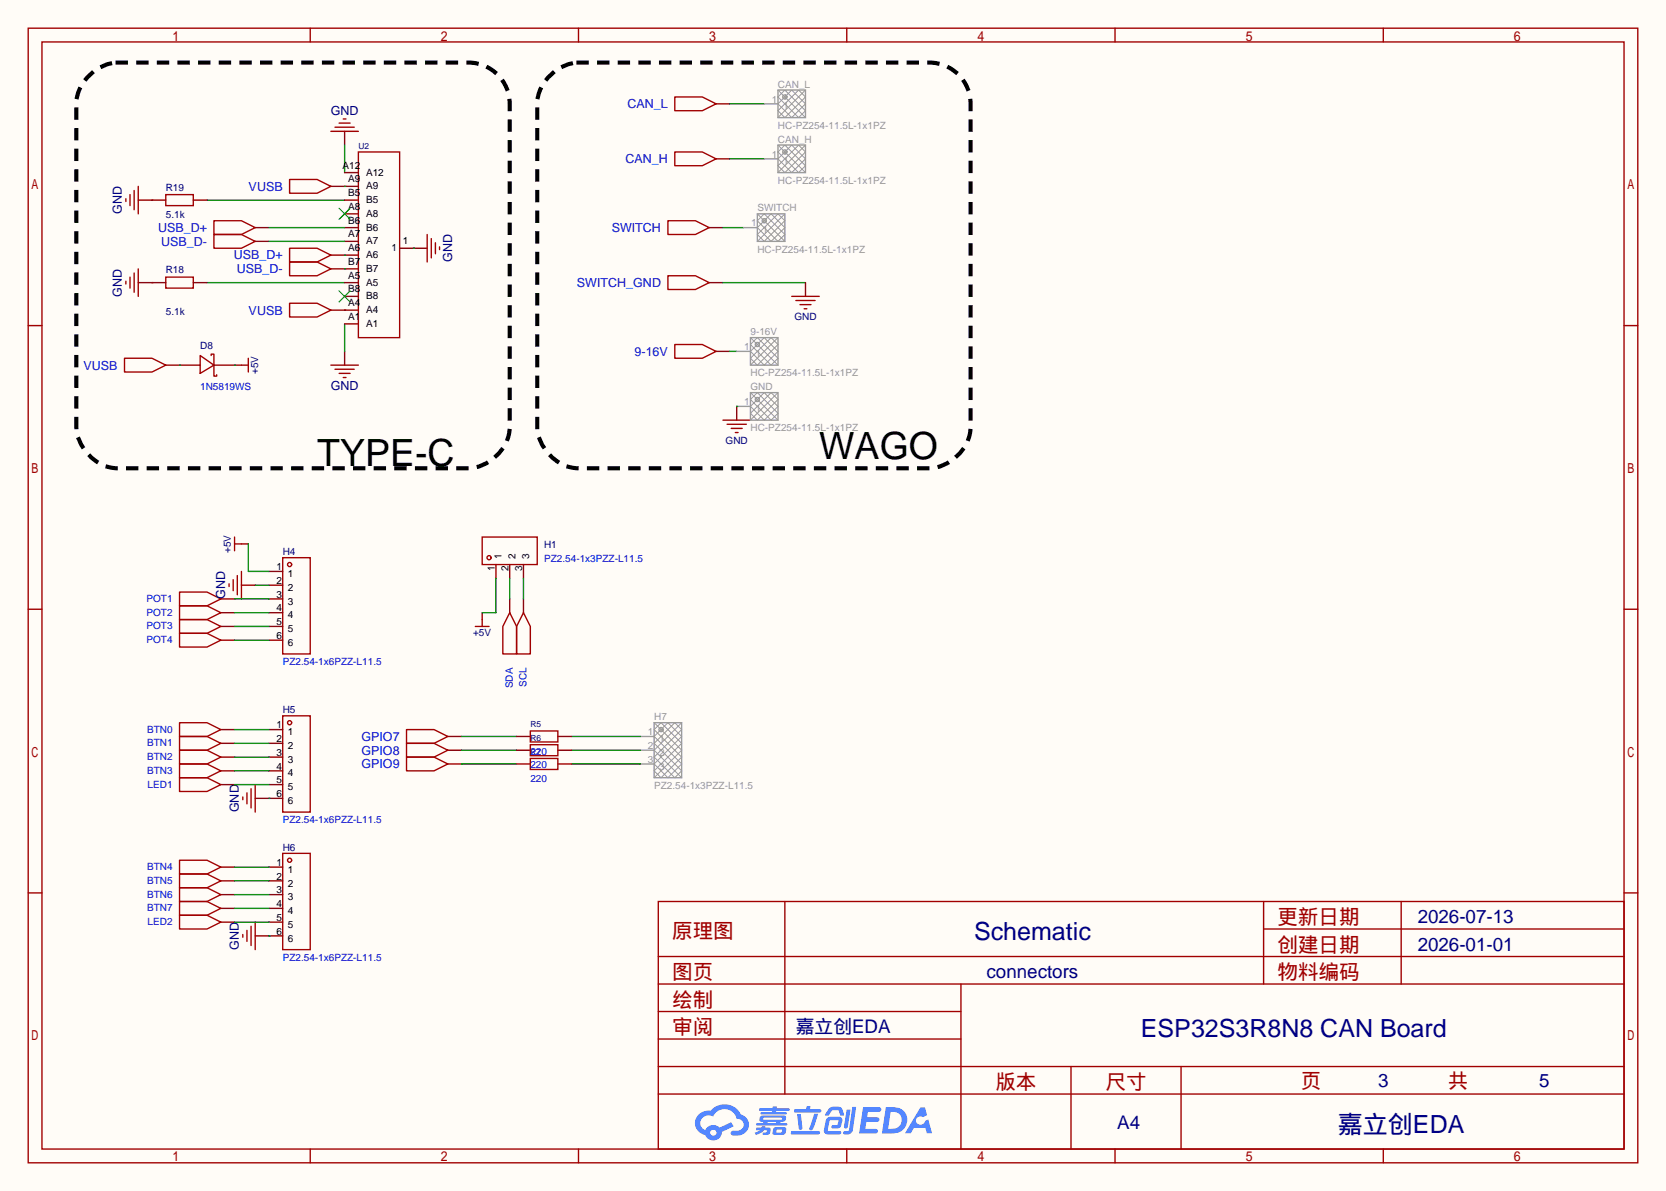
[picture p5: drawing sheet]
<svg xmlns="http://www.w3.org/2000/svg" width="308mm" height="220mm" viewBox="0 0 308 220" stroke-linecap="round" stroke-linejoin="round" font-family="sans-serif">
<path d="M0 0h307.6v220h-307.6z" fill="#fffcf7"/>
<path d="M40.8 110.6h2.5" fill="none" stroke="#870000" stroke-width=".25"/>
<g fill="none" stroke="#a10000" stroke-width=".25">
<path d="M5.2 5.2h297.2v209.6h-297.2zM7.7 7.7h292.1v204.5h-292.1zM57.3 5.2v2.5M106.8 5.2v2.5M156.3 5.2v2.5M205.9 5.2v2.5M255.4 5.2v2.5M5.2 60.1h2.5M299.8 60.1h2.6M5.2 112.5h2.5M33.1 109.3h5.1l2.6 1.3-2.6 1.3h-5.1zM299.8 112.5h2.6"/>
<path d="M5.2 164.9h2.5M121.5 166.5h178.3v45.7h-178.3zM121.5 176.7h178.3M144.9 166.5v35.6M233.3 166.5v15.2M233.3 171.6h66.5M258.7 166.5v15.2M299.8 164.9h2.6M121.5 186.8h55.9M121.5 181.7h178.3M121.5 197h178.3M121.5 191.9h55.9"/>
<path d="M177.4 181.7v30.5M197.7 197v15.2M218.1 197v15.2M57.3 212.2v2.6M106.8 212.2v2.6M121.5 202.1h178.3M156.3 212.2v2.6M205.9 212.2v2.6M255.4 212.2v2.6"/>
</g>
<g fill="#5487ff">
<path d="M159.4 204.5h2.1a.97 .97 0 0 1 1.2 .4 .53 .53 0 0 1-.7 .4h-1.8l-.1 1.1h1.9a.43 .43 0 0 1 .4 .4 .43 .43 0 0 1-.5 .4h-1.9l-.2 1.3h1.6a.45 .45 0 0 1 .6 .2 .45 .45 0 0 1-.1 .6h-3.3z"/>
<path d="M169.9 204.5h.9l.4 1.5-.8 .3a.82 .82 0 0 0-1.1 .1 .82 .82 0 0 0 .1 1.2 .82 .82 0 0 0 1.1-.1l.3-.5 .6-.2 .7 2.5h-1l-.3-1h-2l-.6 1h-1.1z"/>
<path d="M156.3 204.9h.7l-.5 3.2a.36 .36 0 0 1-.3 .3 .36 .36 0 0 1-.4-.3z"/>
<path d="M157.4 204.4h.7l-.6 4.3a1.13 1.13 0 0 1-1.8 .6l.2-.4h.7l.2-.2z"/>
<path d="M153.1 204.7l.6-.3h1a.77 .77 0 0 1 .8 .5l.3 1-.1 .2-.6-.1-.3-.9-1-.1a1.3 1.3 0 0 0-.8 1l-.5 .1-.2-.2z"/>
<path d="M152.6 206.6l.6-.3 1.7-.1a.66 .66 0 0 1 .6 1l-.1 .4a.81 .81 0 0 1-.9 .8h-.7a.32 .32 0 0 1-.3-.3 .32 .32 0 0 1 .4-.3h.7l.2-.9h-1.6l-.4 1.9 2.2 .1a.32 .32 0 0 1 .3 .3 .32 .32 0 0 1-.4 .3h-2.2l-.5-.3-.1-.5z"/>
<path d="M146.1 208.9h5a.33 .33 0 0 1 .3 .3 .33 .33 0 0 1-.4 .3h-4.8l-.2-.1z"/>
<path d="M150.3 205.7h.8l-1 2.9a.36 .36 0 0 1-.4 .2 .36 .36 0 0 1-.3-.3z"/>
<path d="M147.2 205.7h.7l.3 2.6a.34 .34 0 0 1-.3 .4 .34 .34 0 0 1-.4-.3z"/>
<path d="M146.7 204.8h2.1l.1-.4 .2-.1h.5l-.1 .5h1.8a.32 .32 0 0 1 .4 .4 .32 .32 0 0 1-.4 .3h-4.5l-.2-.2z"/>
<path d="M139.7 208.3h.9l.1-.3h.6v.2l.8 .1a.82 .82 0 0 1-.5 1.3h-.8v-.4l.8-.2v-.2l-.5-.1-.5 .5-1.1 .4-.2-.4 1-.5h-.7z"/>
<path d="M140.2 204.7h2.4l.1-.3 .7-.1v.4h2.1l.3 .3-.3 .2h-2.2v.2h1.8l.2 .3-.2 .1h-4.5l-.2-.1 .1-.3h2v-.2h-2.2l-.2-.2z"/>
<path d="M163.6 204.5l-.8 4.8h1.7a2.47 2.47 0 0 0 2.9-1.6 2.47 2.47 0 0 0-1.5-3.1zM164.4 205.3a1.61 1.61 0 0 1 2.1 1.5 1.61 1.61 0 0 1-1.8 1.7h-.7z"/>
<path d="M140.4 206.2a.55 .55 0 0 0-.2 .7 .55 .55 0 0 0 .7 .3l.1 .2h-1.3l-.1 .4 5.5 .1 .3-.2-.2-.3h-1.2l.2-.2a.7 .7 0 0 0 .8-.3 .7 .7 0 0 0 0-.8l-4.2-.1zM141 206.4h3.3l.1 .1-.2 .3h-3.2l-.1-.2zM141.7 207.2h1.7l-.2 .2h-1.4z"/>
<path d="M142.8 208.4a1.05 1.05 0 0 0 0 1.1 2.91 2.91 0 0 0 2.2-.1 .98 .98 0 0 0 0-1.2h-1.7zM143.4 208.7l.9-.1 .1 .1v.3l-.3 .2-.8-.1z"/>
<path d="M129.1 205.8a2.23 2.23 0 0 0-.7 2.3 2.23 2.23 0 0 0 1.8 1.6 1.58 1.58 0 0 0 1.8 .9 1.58 1.58 0 0 0 1.3-1.5l2.2-1.1-.5-.7-2.1 1a1.65 1.65 0 0 0-2.7 .4 1.45 1.45 0 0 1-.8-1.9 1.45 1.45 0 0 1 2-.7l.3 .1a2.3 2.3 0 0 1 2.3-1.3 2.3 2.3 0 0 1 2 1.7 1.12 1.12 0 0 1 1.3 1 1.12 1.12 0 0 1-1.1 1.2h-.7a.45 .45 0 0 0-.6 .4 .45 .45 0 0 0 .4 .5 2.26 2.26 0 0 0 2.9-2.4 2.04 2.04 0 0 0-1.4-1.5 3.3 3.3 0 0 0-5.6-.7l-1.1 .1zM131.1 209.2a.6 .6 0 0 1 1.2 0 .6 .6 0 0 1-1.2 0z"/>
</g>
<g fill="none" stroke="#870000" stroke-width=".25">
<path d="M132.2 19.2h2.5M25.5 37h5.1M35.7 37h2.5M61.1 34.4h5.1M63.6 24.3v2.5M63.6 37h2.6M63.6 39.5h2.6M63.6 31.9h2.6M132.2 29.3h2.5M25.5 52.2h5.1M35.7 52.2h2.5M47.1 42h2.6"/>
<path d="M47.1 44.6h2.6M61.1 47.1h5.1M61.1 49.7h5.1M61.1 57.3h5.1M63.6 52.2h2.6M63.6 42h2.6M63.6 44.6h2.6M63.6 54.7h2.6M63.6 59.8h2.6M73.8 45.8h5.1M130.9 52.2h2.6M130.9 42h2.6"/>
<path d="M148.7 52.2v2.5M30.6 67.4h6.4M39.5 67.4h5.1M63.6 64.9v2.5M132.2 64.9h2.5M136 75.1v2.5M40.8 113.2h2.5M40.8 115.7h2.5M40.8 118.2h2.5M44.6 108.1h2.5M44.6 100.5h1.2M49.7 113.2h2.5"/>
<path d="M49.7 115.7h2.5M49.7 118.2h2.5M49.7 108.1h2.5M49.7 105.5h2.5M49.7 110.6h2.5M89 113.2v1.2M91.6 104.3v2.5M94.1 104.3v2.5M94.1 110.6v2.6M96.6 104.3v2.5M96.6 110.6v2.6M40.8 134.7h2.5"/>
<path d="M40.8 137.3h2.5M40.8 139.8h2.5M49.7 134.7h2.5M49.7 137.3h2.5M49.7 139.8h2.5M82.7 136h2.5M82.7 138.6h2.5M95.4 136h2.5M95.4 138.6h2.5M103 136h2.5M103 138.6h2.5M40.8 142.4h2.5"/>
<path d="M40.8 144.9h2.5M47.1 147.4h5.1M49.7 142.4h2.5M49.7 144.9h2.5M82.7 141.1h2.5M95.4 141.1h2.5M103 141.1h2.5M40.8 160.1h2.5M40.8 162.7h2.5M40.8 165.2h2.5M40.8 167.8h2.5M40.8 170.3h2.5"/>
<path d="M47.1 172.8h5.1M49.7 160.1h2.5M49.7 162.7h2.5M49.7 165.2h2.5M49.7 167.8h2.5M49.7 170.3h2.5"/>
</g>
<g fill="none" stroke="#a10000" stroke-width=".25">
<path d="M124.6 17.9h5.1l2.5 1.3-2.5 1.2h-5.1zM23.2 36.7v.5M24 35.9v2.1M24.8 35.2v3.5M25.5 34.4v5.1M30.6 35.9h5.1v2.1h-5.1zM53.5 33.1h5l2.6 1.3-2.6 1.3h-5zM61.1 24.3h5.1M61.8 23.5h3.6M62.6 22.7h2M63.4 22h.5M66.2 28.1h7.6v34.3h-7.6z"/>
<path d="M124.6 28.1h5.1l2.5 1.2-2.5 1.3h-5.1zM23.2 51.9v.6M24 51.2v2M24.8 50.4v3.6M25.5 49.7v5M30.6 51.2h5.1v2h-5.1zM39.5 40.8h5.1l2.5 1.2-2.5 1.3h-5.1zM39.5 43.3h5.1l2.5 1.3-2.5 1.2h-5.1zM53.5 45.8h5l2.6 1.3-2.6 1.3h-5zM53.5 48.4h5l2.6 1.3-2.6 1.2h-5zM53.5 56h5l2.6 1.3-2.6 1.2h-5zM78.9 43.3v5.1"/>
<path d="M79.6 44.1v3.5M80.4 44.8v2.1M81.2 45.6v.5M123.3 50.9h5.1l2.5 1.3-2.5 1.3h-5.1zM123.3 40.8h5.1l2.5 1.2-2.5 1.3h-5.1zM146.2 54.7h5.1M146.9 55.5h3.6M147.7 56.3h2M148.5 57h.5M23 66.2h5.1l2.5 1.2-2.5 1.3h-5.1zM37 65.7l2.5 1.7-2.5 1.6zM39 65.7v-.3h.5v4.1h.5v-.3"/>
<path d="M44.6 67.4h1.2M45.8 66.2v2.5M61.1 67.4h5.1M61.8 68.2h3.6M62.6 69h2M63.4 69.7h.5M124.6 63.6h5.1l2.5 1.3-2.5 1.3h-5.1zM133.5 77.6h5.1M134.2 78.4h3.6M135 79.1h2M135.8 79.9h.5M43.3 99.2v2.5"/>
<path d="M89 99.2h10.2v5.1h-10.2zM33.1 111.9h5.1l2.6 1.3-2.6 1.2h-5.1zM33.1 114.4h5.1l2.6 1.3-2.6 1.3h-5.1zM33.1 117h5.1l2.6 1.2-2.6 1.3h-5.1zM42.3 107.8v.5M43.1 107.1v2M43.3 100.5h1.3M43.8 106.3v3.6M44.6 105.5v5.1M52.2 103h5.1v17.8h-5.1zM87.8 115.7h2.5M89 114.4v1.3"/>
<path d="M94.1 113.2l1.3 2.5v5.1h-2.6v-5.1zM96.6 113.2l1.3 2.5v5.1h-2.5v-5.1zM33.1 138.6h5.1l2.6 1.2-2.6 1.3h-5.1zM33.1 136h5.1l2.6 1.3-2.6 1.3h-5.1zM33.1 133.5h5.1l2.6 1.2-2.6 1.3h-5.1zM52.2 132.2h5.1v17.8h-5.1zM75.1 134.7h5l2.6 1.3-2.6 1.3h-5zM75.1 137.3h5l2.6 1.3-2.6 1.2h-5zM75.1 139.8h5l2.6 1.3-2.6 1.3h-5zM97.9 137.5h5.1v2.1h-5.1zM97.9 135h5.1v2h-5.1zM33.1 143.6h5.1l2.6 1.3-2.6 1.3h-5.1z"/>
<path d="M33.1 141.1h5.1l2.6 1.3-2.6 1.2h-5.1zM33.1 158.9h5.1l2.6 1.2-2.6 1.3h-5.1zM44.8 147.2v.5M45.6 146.4v2.1M46.4 145.7v3.5M47.1 144.9v5.1M52.2 157.6h5.1v17.8h-5.1zM97.9 140.1h5.1v2h-5.1zM33.1 169h5.1l2.6 1.3-2.6 1.3h-5.1zM33.1 166.5h5.1l2.6 1.3-2.6 1.2h-5.1zM33.1 164h5.1l2.6 1.2-2.6 1.3h-5.1zM33.1 161.4h5.1l2.6 1.3-2.6 1.3h-5.1z"/>
<path d="M44.8 172.6v.5M45.6 171.8v2.1M46.4 171.1v3.5M47.1 170.3v5.1"/>
<circle cx="53.5" cy="104.3" r=".38"/>
<circle cx="90.3" cy="103" r=".38"/>
<circle cx="53.5" cy="133.5" r=".38"/>
<circle cx="53.5" cy="158.9" r=".38"/>
</g>
<path d="M21.7 11.6h64.8a7.6 7.6 0 0 1 7.6 7.6v59.7a8.2 8.2 0 0 1-7.6 7.6h-64.8a8.2 8.2 0 0 1-7.6-7.6v-59.7a8.2 8.2 0 0 1 7.6-7.6M106.8 11.6h64.8a7.6 7.6 0 0 1 7.6 7.6v59.7a8.2 8.2 0 0 1-7.6 7.6h-64.8a8.2 8.2 0 0 1-7.6-7.6v-59.7a8.2 8.2 0 0 1 7.6-7.6" fill="none" stroke="#000" stroke-width=".76" stroke-dasharray="1.5 2.3"/>
<g fill="none" stroke="#008700" stroke-width=".25">
<path d="M134.7 19.2h6.4M28.1 37h.1M38.2 37h25.4M63.6 34.4h.1M63.6 26.8v5.1M134.7 29.3h6.4M28.1 52.2h.1M38.2 52.2h25.4M49.7 42h13.9M49.7 44.6h13.9M63.6 57.3h.1M63.6 47.1h.1"/>
<path d="M63.6 49.7h.1M63.6 59.8v5.1M76.3 45.8h.1M133.5 52.2h15.2M133.5 42h3.8M33.1 67.4h.1M43.3 67.4h.1M134.7 64.9h1.3M136 75.1h.1M43.3 110.6h6.4M43.3 113.2h6.4M43.3 115.7h6.4"/>
<path d="M43.3 118.2h6.4M45.8 100.5v5h3.9M47.1 108.1h2.6M91.6 106.8v6.4h-2.6M94.1 106.8v3.8M96.6 106.8v3.8M43.3 134.7h6.4M43.3 137.3h6.4M43.3 139.8h6.4M85.2 136h10.2M85.2 138.6h10.2M105.5 136h12.7"/>
<path d="M105.5 138.6h12.7M43.3 142.4h6.4M43.3 144.9h6.4M49.7 147.4h.1M85.2 141.1h10.2M105.5 141.1h12.7M43.3 160.1h6.4M43.3 162.7h6.4M43.3 165.2h6.4M43.3 167.8h6.4M43.3 170.3h6.4M49.7 172.8h.1"/>
</g>
<path d="M62.6 38.5l2 2M64.6 38.5l-2 2M62.6 53.7l2 2.1M64.6 53.7l-2 2.1" fill="none" stroke="#3c3" stroke-width=".25"/>
<g fill="none" stroke="#999" stroke-width=".18">
<path d="M143.6 17.9l1.3-1.3 3.8 3.8-1.3 1.3zM143.6 16.6l5.1 5.1M145.1 17.6l.2 .1M145.3 18.1l-.2 .2M146.2 16.6l2.5 2.6-2.5 2.5-2.6-2.5zM148.7 16.6l-5.1 5.1M139.8 39.5l5.1 5.1M143.6 20.4l3.8-3.8 1.3 1.3-3.8 3.8zM143.6 28.1l1.3-1.3 3.8 3.8-1.3 1.3zM143.6 30.6l3.8-3.8 1.3 1.3-3.8 3.8zM143.6 26.8l5.1 5.1M144.9 39.5l-5.1 5.1"/>
<path d="M145.1 27.7l.2 .2M145.3 28.2l-.2 .2M146.2 26.8l2.5 2.5-2.5 2.6-2.6-2.6zM148.7 26.8l-5.1 5.1M139.8 40.8l1.3-1.3 3.8 3.8-1.3 1.3zM139.8 42l2.6-2.5 2.5 2.5-2.5 2.6zM139.8 43.3l3.8-3.8 1.3 1.3-3.8 3.8zM141.3 40.4l.1 .2M141.4 40.9l-.1 .2M138.6 62.4l5 5M138.6 75.1l2.5-2.6 2.5 2.6-2.5 2.5zM138.6 76.3l3.8-3.8 1.2 1.3-3.8 3.8z"/>
<path d="M138.6 72.5l5 5.1M139.8 62.4l3.8 3.8-1.2 1.2-3.8-3.8zM139.8 72.5l3.8 3.8-1.2 1.3-3.8-3.8zM140 63.3l.2 .2M140 73.4l.2 .2M140.2 63.8l-.2 .2M140.2 74l-.2 .1M141.1 62.4l2.5 2.5-2.5 2.5-2.5-2.5zM142.4 62.4l1.2 1.2-3.8 3.8-1.2-1.2zM143.6 62.4l-5 5M143.6 72.5l-5 5.1M120.8 134.7l1.2-1.2 3.9 3.8-5.1 5.1 1.2 1.2 3.9-3.8z"/>
<path d="M120.8 136l2.5-2.5 2.6 2.5-5.1 5.1 2.5 2.5 2.6-2.5zM120.8 137.3l5.1 5.1-1.3 1.2-3.8-3.8 5.1-5.1-1.3-1.2zM120.8 133.5l5.1 5.1-5.1 5M122.2 134.4l.2 .2M122.4 134.9l-.2 .2M125.9 133.5l-5.1 5.1 5.1 5"/>
</g>
<g fill="none" stroke="#999" stroke-width=".25">
<path d="M141.1 19.2h2.5M143.6 16.6h5.1v5.1h-5.1zM139.8 39.5h5.1v5.1h-5.1zM141.1 29.3h2.5M143.6 26.8h5.1v5.1h-5.1zM137.3 42h2.5M136 64.9h2.6M136 75.1h2.6M138.6 62.4h5v5h-5zM138.6 72.5h5v5.1h-5zM118.2 136h2.6M118.2 138.6h2.6"/>
<path d="M120.8 133.5h5.1v10.1h-5.1zM118.2 141.1h2.6"/>
<circle cx="144.9" cy="17.9" r=".38"/>
<circle cx="144.9" cy="28.1" r=".38"/>
<circle cx="141.1" cy="40.8" r=".38"/>
<circle cx="139.8" cy="63.6" r=".38"/>
<circle cx="139.8" cy="73.8" r=".38"/>
<circle cx="122" cy="134.7" r=".38"/>
</g>
<g font-size="6.9">
<text x="58.5" y="86">TYPE-C</text>
<text x="151.3" y="84.8">WAGO</text>
</g>
<g font-size="4.6" fill="#000080">
<text x="179.8" y="173.7">Schematic</text>
<text x="210.7" y="191.4">ESP32S3R8N8 CAN Board</text>
<text x="247" y="209.2">嘉立创EDA</text>
</g>
<g font-size="3.8" fill="#a00000">
<text x="124.1" y="173.2">原理图</text>
<text x="235.8" y="170.7">更新日期</text>
<text x="235.8" y="175.8">创建日期</text>
<text x="124.1" y="185.9">绘制</text>
<text x="124.1" y="180.8">图页</text>
<text x="235.8" y="180.8">物料编码</text>
<text x="124.1" y="191">审阅</text>
<text x="183.8" y="201.2">版本</text>
<text x="204.1" y="201.2">尺寸</text>
<text x="240.2" y="200.9">页</text>
<text x="267.3" y="200.9">共</text>
</g>
<g font-size="3.5" fill="#000080">
<text x="261.7" y="170.5">2026-07-13</text>
<text x="261.7" y="175.6">2026-01-01</text>
<text x="182.2" y="180.6">connectors</text>
<text x="146.9" y="190.8">嘉立创EDA</text>
<text x="254.4" y="200.7">3</text>
<text x="284.2" y="200.7">5</text>
<text x="206.3" y="208.6">A4</text>
</g>
<g font-size="2.3" fill="#000080">
<text x="61.1" y="21.3">GND</text>
<text x="22.5" y="39.5" transform="rotate(-90 22.5 39.5)">GND</text>
<text x="83.5" y="48.4" transform="rotate(-90 83.5 48.4)">GND</text>
<text x="22.5" y="54.8" transform="rotate(-90 22.5 54.8)">GND</text>
<text x="61.1" y="72.1">GND</text>
<text x="41.6" y="110.6" transform="rotate(-90 41.6 110.6)">GND</text>
<text x="44.1" y="150" transform="rotate(-90 44.1 150)">GND</text>
<text x="44.1" y="175.4" transform="rotate(-90 44.1 175.4)">GND</text>
</g>
<g font-size="2.3" fill="#00f">
<text x="115.9" y="20">CAN_L</text>
<text x="45.9" y="35.2">VUSB</text>
<text x="115.5" y="30.1">CAN_H</text>
<text x="29.2" y="42.8">USB_D+</text>
<text x="29.8" y="45.4">USB_D-</text>
<text x="43.1" y="47.9">USB_D+</text>
<text x="112.9" y="42.8">SWITCH</text>
<text x="43.7" y="50.5">USB_D-</text>
<text x="106.5" y="53">SWITCH_GND</text>
<text x="45.9" y="58.1">VUSB</text>
<text x="117.2" y="65.7">9-16V</text>
<text x="15.4" y="68.2">VUSB</text>
<text x="66.7" y="136.8">GPIO7</text>
<text x="66.7" y="139.4">GPIO8</text>
<text x="66.7" y="141.9">GPIO9</text>
</g>
<g font-size="1.8" fill="#999">
<text x="143.6" y="16.2">CAN_L</text>
<text x="142.5" y="18.9">1</text>
<text x="143.6" y="23.8">HC-PZ254-11.5L-1x1PZ</text>
<text x="144.6" y="20.2">1</text>
<text x="142.5" y="29.1">1</text>
<text x="143.6" y="26.3">CAN_H</text>
<text x="143.6" y="34">HC-PZ254-11.5L-1x1PZ</text>
<text x="144.6" y="30.4">1</text>
<text x="138.7" y="41.8">1</text>
<text x="139.8" y="39">SWITCH</text>
<text x="139.8" y="46.7">HC-PZ254-11.5L-1x1PZ</text>
<text x="140.8" y="43.1">1</text>
<text x="137.4" y="64.7">1</text>
<text x="138.6" y="61.9">9-16V</text>
<text x="139.5" y="65.9">1</text>
<text x="138.6" y="69.5">HC-PZ254-11.5L-1x1PZ</text>
<text x="137.4" y="74.8">1</text>
<text x="138.6" y="72.1">GND</text>
<text x="139.5" y="76.1">1</text>
<text x="138.6" y="79.7">HC-PZ254-11.5L-1x1PZ</text>
<text x="119.6" y="135.8">1</text>
<text x="120.8" y="133">H7</text>
<text x="121.7" y="137.1">1</text>
<text x="119.6" y="138.3">2</text>
<text x="119.6" y="140.9">3</text>
<text x="121.7" y="139.6">2</text>
<text x="121.7" y="142.1">3</text>
<text x="120.8" y="145.7">PZ2.54-1x3PZZ-L11.5</text>
</g>
<g font-size="1.8" fill="#000080">
<text x="30.6" y="35.2">R19</text>
<text x="30.6" y="40.3">5.1k</text>
<text x="30.6" y="50.5">R18</text>
<text x="30.6" y="58.1">5.1k</text>
<text x="146.7" y="59.1">GND</text>
<text x="37" y="64.4">D8</text>
<text x="47.7" y="69.1" transform="rotate(-90 47.7 69.1)">+5V</text>
<text x="134" y="82">GND</text>
<text x="100.5" y="101.3">H1</text>
<text x="42.6" y="102.1" transform="rotate(-90 42.6 102.1)">+5V</text>
<text x="52.2" y="102.5">H4</text>
<text x="87.4" y="117.5">+5V</text>
<text x="52.2" y="131.7">H5</text>
<text x="52.2" y="157.1">H6</text>
</g>
<g font-size="1.8">
<text x="63.2" y="31.2">A12</text>
<text x="64.3" y="33.7">A9</text>
<text x="67.6" y="35">A9</text>
<text x="67.6" y="32.4">A12</text>
<text x="64.3" y="41.3">B6</text>
<text x="64.3" y="38.8">A8</text>
<text x="64.3" y="36.2">B5</text>
<text x="67.6" y="40.1">A8</text>
<text x="67.6" y="37.5">B5</text>
<text x="64.3" y="43.9">A7</text>
<text x="64.3" y="46.4">A6</text>
<text x="67.6" y="45.1">A7</text>
<text x="67.6" y="47.7">A6</text>
<text x="67.6" y="42.6">B6</text>
<text x="72.3" y="46.4">1</text>
<text x="74.4" y="45.1">1</text>
<text x="64.3" y="48.9">B7</text>
<text x="64.3" y="51.5">A5</text>
<text x="67.6" y="50.2">B7</text>
<text x="67.6" y="52.8">A5</text>
<text x="64.3" y="54">B8</text>
<text x="64.3" y="56.6">A4</text>
<text x="64.3" y="59.1">A1</text>
<text x="67.6" y="55.3">B8</text>
<text x="67.6" y="57.8">A4</text>
<text x="67.6" y="60.4">A1</text>
<text x="51" y="105.3">1</text>
<text x="51" y="107.8">2</text>
<text x="53.1" y="106.6">1</text>
<text x="91.3" y="105.4" transform="rotate(-90 91.3 105.4)">1</text>
<text x="92.6" y="103.3" transform="rotate(-90 92.6 103.3)">1</text>
<text x="93.9" y="105.4" transform="rotate(-90 93.9 105.4)">2</text>
<text x="95.1" y="103.3" transform="rotate(-90 95.1 103.3)">2</text>
<text x="96.4" y="105.4" transform="rotate(-90 96.4 105.4)">3</text>
<text x="97.7" y="103.3" transform="rotate(-90 97.7 103.3)">3</text>
<text x="51" y="110.4">3</text>
<text x="51" y="112.9">4</text>
<text x="53.1" y="109.1">2</text>
<text x="53.1" y="111.7">3</text>
<text x="51" y="115.5">5</text>
<text x="51" y="118">6</text>
<text x="53.1" y="114.2">4</text>
<text x="53.1" y="116.7">5</text>
<text x="53.1" y="119.3">6</text>
<text x="51" y="134.5">1</text>
<text x="51" y="137.1">2</text>
<text x="53.1" y="135.8">1</text>
<text x="51" y="139.6">3</text>
<text x="51" y="142.1">4</text>
<text x="53.1" y="138.3">2</text>
<text x="53.1" y="140.9">3</text>
<text x="53.1" y="143.4">4</text>
<text x="51" y="144.7">5</text>
<text x="51" y="147.2">6</text>
<text x="53.1" y="145.9">5</text>
<text x="53.1" y="148.5">6</text>
<text x="51" y="159.9">1</text>
<text x="53.1" y="161.2">1</text>
<text x="51" y="162.5">2</text>
<text x="51" y="165">3</text>
<text x="51" y="167.5">4</text>
<text x="53.1" y="163.7">2</text>
<text x="53.1" y="166.3">3</text>
<text x="51" y="170.1">5</text>
<text x="51" y="172.6">6</text>
<text x="53.1" y="168.8">4</text>
<text x="53.1" y="171.3">5</text>
<text x="53.1" y="173.9">6</text>
</g>
<g font-size="1.8" fill="#00f">
<text x="37" y="72.1">1N5819WS</text>
<text x="100.5" y="103.8">PZ2.54-1x3PZZ-L11.5</text>
<text x="27.1" y="111.2">POT1</text>
<text x="27.1" y="113.7">POT2</text>
<text x="27.1" y="116.3">POT3</text>
<text x="27.1" y="118.8">POT4</text>
<text x="52.2" y="122.9">PZ2.54-1x6PZZ-L11.5</text>
<text x="94.7" y="127.1" transform="rotate(-90 94.7 127.1)">SDA</text>
<text x="97.2" y="126.9" transform="rotate(-90 97.2 126.9)">SCL</text>
<text x="27.2" y="137.8">BTN1</text>
<text x="27.2" y="135.3">BTN0</text>
<text x="27.2" y="142.9">BTN3</text>
<text x="27.2" y="140.4">BTN2</text>
<text x="97.9" y="141.9">220</text>
<text x="97.9" y="139.4">220</text>
<text x="27.3" y="145.5">LED1</text>
<text x="97.9" y="144.4">220</text>
<text x="52.2" y="152.1">PZ2.54-1x6PZZ-L11.5</text>
<text x="27.2" y="160.7">BTN4</text>
<text x="27.2" y="165.8">BTN6</text>
<text x="27.2" y="163.2">BTN5</text>
<text x="27.2" y="168.3">BTN7</text>
<text x="27.3" y="170.9">LED2</text>
<text x="52.2" y="177.5">PZ2.54-1x6PZZ-L11.5</text>
</g>
<g font-size="1.6" fill="#000080">
<text x="66.2" y="27.6">U2</text>
<text x="97.9" y="136.8">R6</text>
<text x="97.9" y="134.3">R5</text>
<text x="97.9" y="139.4">R7</text>
</g>
</svg>
